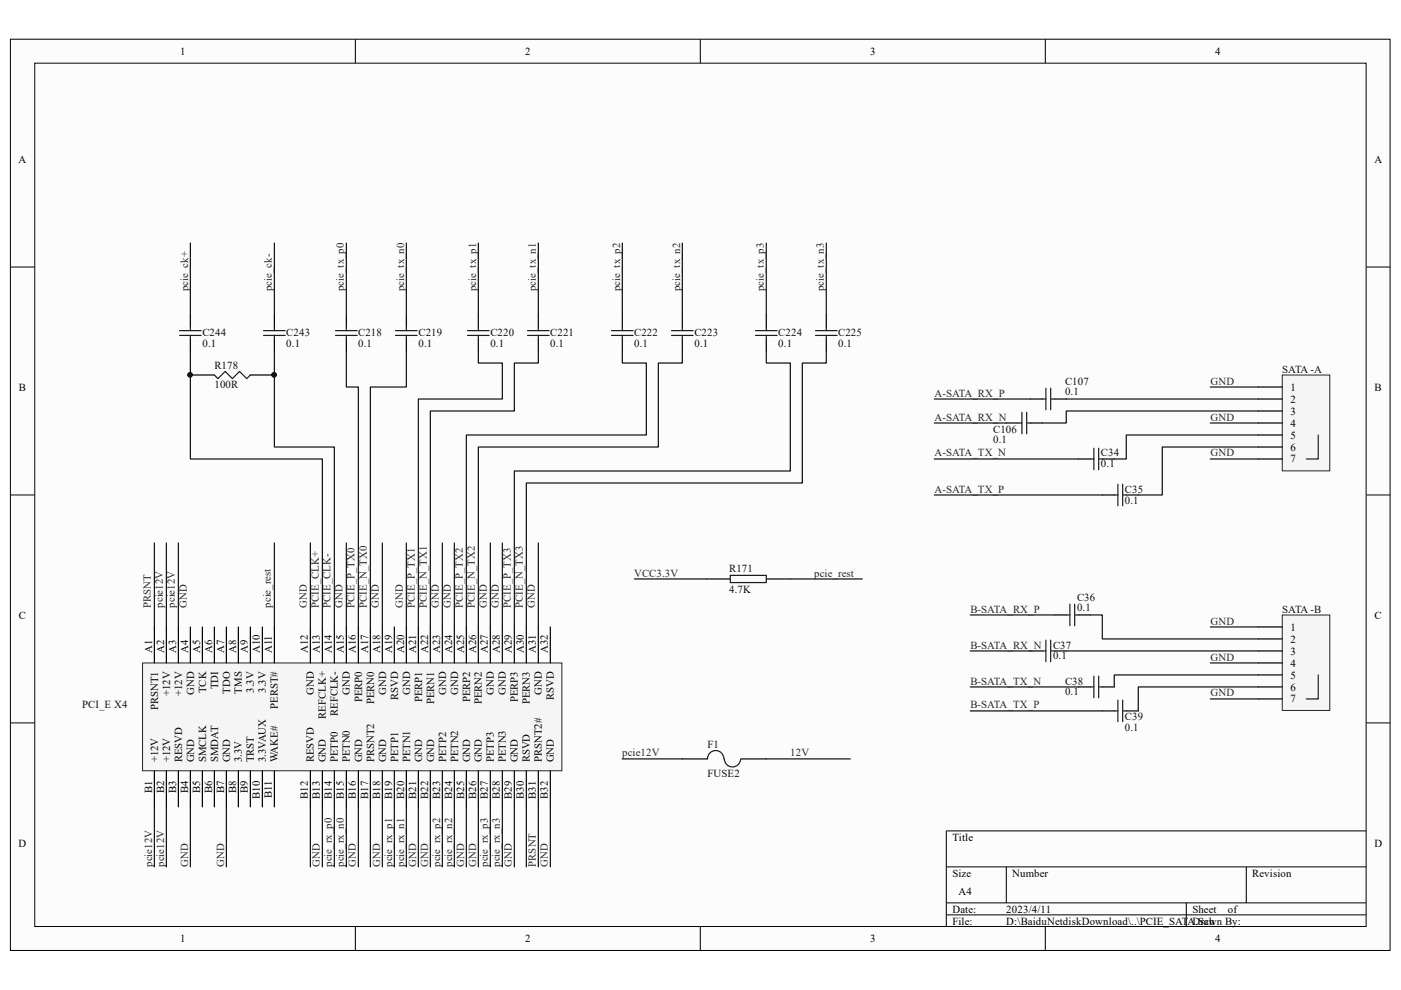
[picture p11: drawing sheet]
<svg xmlns="http://www.w3.org/2000/svg" width="297mm" height="210mm" viewBox="0 0 297 210" stroke-linecap="round" stroke-linejoin="round" font-family="sans-serif">
<path d="M2.3 8.4h292.4v193.1h-292.4z" fill="#fcfcfc"/>
<path d="M2.2 8.3h292.5v193.2h-292.5z" fill="none" stroke="#000" stroke-width=".21"/>
<path d="M7.5 13.5h282.1v182.9h-282.1z" fill="#fcfcfc"/>
<g fill="none" stroke="#000" stroke-width=".21">
<path d="M7.4 13.4h282.2v183h-282.2zM75.3 8.3v5.1M148.5 8.3v5.1M221.6 8.3v5.1M2.2 56.6h5.1M289.7 56.6h5.1M2.2 104.9h5.1M289.7 104.9h5.1M2.2 153.3h5.1M289.7 153.3h5.1M289.7 176.2h-89.1v20.3M75.3 196.5v5.1"/>
<path d="M148.5 196.5v5.1M200.6 183.8h89.1M200.6 191.4h89.1M200.6 194h89.1M213.4 183.8v7.6M221.6 196.5v5.1M251.5 191.4v5.1M264.2 183.8v7.6"/>
</g>
<path d="M30.3 140.6h88.8v22.8h-88.8z" fill="#f5f5f5"/>
<path d="M30.2 140.6h88.9v22.8h-88.9z" fill="none" stroke="#262626" stroke-width=".21"/>
<g fill="none" stroke="#000" stroke-width=".25">
<path d="M40.4 66.8v2.5M40.4 71.9v2.5M40.4 79.5h5.1M53.1 79.5h5.1M58.2 66.8v2.5M58.2 71.9v2.5M73.4 66.8v2.5M73.4 71.9v2.5M86.2 66.8v2.5M86.2 71.9v2.5M101.4 66.8v2.5M101.4 71.9v2.5"/>
<path d="M114.1 66.8v2.5M114.1 71.9v2.5M131.9 66.8v2.5M131.9 71.9v2.5M144.7 66.8v2.5M144.7 71.9v2.5M162.5 66.8v2.5M162.5 71.9v2.5M175.2 66.8v2.5M175.2 71.9v2.5M32.7 132.9v7.7M35.3 132.9v7.7"/>
<path d="M37.8 132.9v7.7M40.4 132.9v7.7M42.9 132.9v7.7M45.5 132.9v7.7M48 132.9v7.7M50.5 132.9v7.7M53.1 132.9v7.7M55.6 132.9v7.7M58.2 132.9v7.7M65.8 132.9v7.7M68.3 132.9v7.7M70.9 132.9v7.7"/>
<path d="M73.4 132.9v7.7M76 132.9v7.7M78.5 132.9v7.7M81.1 132.9v7.7M83.6 132.9v7.7M86.2 132.9v7.7M88.7 132.9v7.7M91.2 132.9v7.7M93.8 132.9v7.7M96.3 132.9v7.7M98.9 132.9v7.7M101.4 132.9v7.7"/>
<path d="M104 132.9v7.7M106.5 132.9v7.7M109.1 132.9v7.7M111.6 132.9v7.7M114.1 132.9v7.7M116.7 132.9v7.7M149.8 122.8h5M162.5 122.8h5.1M32.7 163.5v7.6M35.3 163.5v7.6M37.8 163.5v7.6M40.4 163.5v7.6"/>
<path d="M42.9 163.5v7.6M45.5 163.5v7.6M48 163.5v7.6M50.5 163.5v7.6M53.1 163.5v7.6M55.6 163.5v7.6M58.2 163.5v7.6M65.8 163.5v7.6M68.3 163.5v7.6M70.9 163.5v7.6M73.4 163.5v7.6M76 163.5v7.6"/>
<path d="M78.5 163.5v7.6M81.1 163.5v7.6M83.6 163.5v7.6M86.2 163.5v7.6M88.7 163.5v7.6M91.2 163.5v7.6M93.8 163.5v7.6M96.3 163.5v7.6M98.9 163.5v7.6M101.4 163.5v7.6M104 163.5v7.6M106.5 163.5v7.6"/>
<path d="M109.1 163.5v7.6M111.6 163.5v7.6M114.1 163.5v7.6M116.7 163.5v7.6M144.7 160.9h5.3M157.1 160.9h5.4"/>
</g>
<g fill="none" stroke="#1c1c1c" stroke-width=".25">
<path d="M38.1 71.1h4.6M38.1 70.1h4.6M40.4 69.3v.8M40.4 71.1v.8M45.5 79.5l.7 .8 1.5-1.6 1.6 1.6 1.5-1.6 1.5 1.6 .8-.8M55.9 71.1h4.6M55.9 70.1h4.6M58.2 69.3v.8M58.2 71.1v.8M71.1 71.1h4.6M71.1 70.1h4.6M73.4 69.3v.8"/>
<path d="M73.4 71.1v.8M83.9 71.1h4.5M83.9 70.1h4.5M86.2 69.3v.8M86.2 71.1v.8M99.1 71.1h4.6M99.1 70.1h4.6M101.4 69.3v.8M101.4 71.1v.8M111.8 71.1h4.6M111.8 70.1h4.6M114.1 69.3v.8"/>
<path d="M114.1 71.1v.8M129.7 71.1h4.5M129.7 70.1h4.5M131.9 69.3v.8M131.9 71.1v.8M142.4 71.1h4.6M142.4 70.1h4.6M144.7 69.3v.8M144.7 71.1v.8M160.2 71.1h4.6M160.2 70.1h4.6M162.5 69.3v.8"/>
<path d="M162.5 71.1v.8M172.9 71.1h4.6M172.9 70.1h4.6M175.2 69.3v.8M175.2 71.1v.8M154.8 122h7.7v1.5h-7.7zM150 160.9a1.73 1.73 0 0 1 1.8-1.8 1.73 1.73 0 0 1 1.7 1.8M153.6 160.9a1.73 1.73 0 0 0 1.7 1.7 1.73 1.73 0 0 0 1.7-1.6"/>
</g>
<g fill="#0e0e0e" stroke="#0e0e0e" stroke-width=".21">
<circle cx="58.1" cy="79.5" r=".47"/>
<circle cx="40.3" cy="79.5" r=".47"/>
</g>
<g fill="none" stroke="#0e0e0e" stroke-width=".25">
<path d="M40.4 51.5v15.3M58.2 51.5v15.3M73.4 51.5v15.3M86.2 51.5v15.3M101.4 51.5v15.3M114.1 51.5v15.3M131.9 51.5v15.3M144.7 51.5v15.3M162.5 51.5v15.3M175.2 51.5v15.3M32.7 115.1v17.8M35.3 115.1v17.8"/>
<path d="M37.8 115.1v17.8M58.2 115.1v17.8M65.8 115.1v17.8M73.4 115.1v17.8M81.1 115.1v17.8M86.2 115.1v17.8M93.8 115.1v17.8M96.3 115.1v17.8M104 115.1v17.8M106.5 115.1v17.8M114.1 115.1v17.8M134.5 122.8h15.3"/>
<path d="M167.6 122.8h15.2M32.7 171.1v12.7M35.3 171.1v12.7M40.4 171.1v12.7M48 171.1v12.7M65.8 171.1v12.7M68.3 171.1v12.7M70.9 171.1v12.7M73.4 171.1v12.7M76 171.1v12.7M78.5 171.1v12.7M81.1 171.1v12.7"/>
<path d="M83.6 171.1v12.7M86.2 171.1v12.7M88.7 171.1v12.7M91.2 171.1v12.7M93.8 171.1v12.7M96.3 171.1v12.7M98.9 171.1v12.7M101.4 171.1v12.7M104 171.1v12.7M106.5 171.1v12.7M109.1 171.1v12.7M111.6 171.1v12.7"/>
<path d="M114.1 171.1v12.7M116.7 171.1v12.7M131.9 160.9h12.8M162.5 160.9h17.8"/>
</g>
<path d="M271.9 79.6h10v20.2h-10z" fill="#f5f5f5"/>
<path d="M271.9 79.5h10v20.3h-10z" fill="none" stroke="#262626" stroke-width=".21"/>
<path d="M266.8 82.1h5.1M266.8 84.6h5.1M266.8 87.1h5.1M266.8 89.7h5.1M266.8 92.2h5.1M266.8 94.8h5.1M266.8 97.3h5.1" fill="none" stroke="#000" stroke-width=".25"/>
<path d="M279.5 92.2v5.1h-2.6" fill="none" stroke="#1c1c1c" stroke-width=".25"/>
<path d="M271.9 130.5h10v20.1h-10z" fill="#f5f5f5"/>
<path d="M271.9 130.4h10v20.2h-10z" fill="none" stroke="#262626" stroke-width=".21"/>
<g fill="none" stroke="#000" stroke-width=".25">
<path d="M213.4 89.7h2.5M218.4 84.6h2.6M218.4 89.7h2.6M223.5 84.6h2.6M228.6 97.3h2.6M233.7 97.3h2.5M233.7 104.9h2.5M238.8 104.9h2.5M218.4 138h2.6M223.5 138h2.6M223.5 130.4h2.6M228.6 130.4h2.6"/>
<path d="M266.8 132.9h5.1M266.8 135.5h5.1M266.8 138h5.1M228.6 145.6h2.6M233.7 145.6h2.5M233.7 150.7h2.5M238.8 150.7h2.5M266.8 140.6h5.1M266.8 143.1h5.1M266.8 145.6h5.1M266.8 148.2h5.1"/>
</g>
<g fill="none" stroke="#1c1c1c" stroke-width=".25">
<path d="M215.9 89.7h.8M216.7 87.4v4.6M217.7 89.7h.7M217.7 87.4v4.6M221 84.6h.7M221.7 82.3v4.6M222.8 84.6h.7M222.8 82.3v4.6M231.2 97.3h.7M231.9 95v4.6M232.9 97.3h.8M232.9 95v4.6"/>
<path d="M236.2 104.9h.8M237 102.7v4.5M238 104.9h.8M238 102.7v4.5M221 138h.7M221.7 135.7v4.6M222.8 135.7v4.6M222.8 138h.7M226.1 130.4h.7M226.8 128.1v4.6M227.9 130.4h.7M227.9 128.1v4.6"/>
<path d="M231.2 145.6h.7M231.9 143.4v4.5M232.9 143.4v4.5M232.9 145.6h.8M236.2 150.7h.8M237 148.4v4.6M238 148.4v4.6M238 150.7h.8M279.5 143.1v5.1h-2.6"/>
</g>
<g fill="none" stroke="#0e0e0e" stroke-width=".25">
<path d="M40.4 74.4v22.9h27.9v35.6M58.2 74.4v20.4h12.7v38.1M73.4 74.4v7.7h2.6v50.8M86.2 74.4v7.7h-7.7v50.8M101.4 74.4v2.6h5.1v7.6h-17.8v48.3M114.1 74.4v2.6h-5v10.1h-17.9v45.8M131.9 74.4v2.6h5.1v15.2h-38.1v40.7M144.7 74.4v2.6h-5.1v17.8h-38.2v38.1M162.5 74.4v2.6h5.1v22.9h-58.5v33M175.2 74.4v2.6h-5.1v25.4h-58.5v30.5M198.1 89.7h15.3M198.1 97.3h30.5"/>
<path d="M198.1 84.6h20.3M226.1 84.6h40.7M256.6 82.1h10.2M256.6 89.7h10.2M256.6 97.3h10.2M266.8 87.1h-40.7v2.6h-5.1M266.8 92.2h-28v5.1h-2.6M266.8 94.8h-20.4v10.1h-5.1M198.1 104.9h35.6M205.7 138h12.7M205.7 130.4h17.8M226.1 138h40.7"/>
<path d="M231.2 130.4h2.5v5.1h33.1M256.6 132.9h10.2M205.7 145.6h22.9M205.7 150.7h28M256.6 140.6h10.2M256.6 148.2h10.2M266.8 145.6h-25.5v5.1M266.8 143.1h-30.6v2.5"/>
</g>
<g font-size="2.3">
<text x="38.2" y="11.6">1</text>
<text x="111.3" y="11.6">2</text>
<text x="184.5" y="11.6">3</text>
<text x="257.6" y="11.6">4</text>
<text x="3.9" y="34.5">A</text>
<text x="291.4" y="34.5">A</text>
<text x="4" y="82.8">B</text>
<text x="273.6" y="82.8">1</text>
<text x="291.4" y="82.8">B</text>
<text x="273.6" y="85.4">2</text>
<text x="273.6" y="87.9">3</text>
<text x="273.6" y="90.4">4</text>
<text x="273.6" y="93">5</text>
<text x="273.6" y="95.5">6</text>
<text x="273.6" y="98.1">7</text>
<text x="4" y="131.2">C</text>
<text x="291.4" y="131.2">C</text>
<text x="273.6" y="133.7">1</text>
<text x="273.6" y="136.2">2</text>
<text x="32.3" y="138.5" transform="rotate(-90 32.3 138.5)">A1</text>
<text x="34.8" y="138.5" transform="rotate(-90 34.8 138.5)">A2</text>
<text x="37.3" y="138.5" transform="rotate(-90 37.3 138.5)">A3</text>
<text x="39.9" y="138.5" transform="rotate(-90 39.9 138.5)">A4</text>
<text x="42.4" y="138.5" transform="rotate(-90 42.4 138.5)">A5</text>
<text x="45" y="138.5" transform="rotate(-90 45 138.5)">A6</text>
<text x="47.5" y="138.5" transform="rotate(-90 47.5 138.5)">A7</text>
<text x="50" y="138.5" transform="rotate(-90 50 138.5)">A8</text>
<text x="52.6" y="138.5" transform="rotate(-90 52.6 138.5)">A9</text>
<text x="55.1" y="138.5" transform="rotate(-90 55.1 138.5)">A10</text>
<text x="57.7" y="138.5" transform="rotate(-90 57.7 138.5)">A11</text>
<text x="65.3" y="138.5" transform="rotate(-90 65.3 138.5)">A12</text>
<text x="67.8" y="138.5" transform="rotate(-90 67.8 138.5)">A13</text>
<text x="70.4" y="138.5" transform="rotate(-90 70.4 138.5)">A14</text>
<text x="72.9" y="138.5" transform="rotate(-90 72.9 138.5)">A15</text>
<text x="75.4" y="138.5" transform="rotate(-90 75.4 138.5)">A16</text>
<text x="78.1" y="138.5" transform="rotate(-90 78.1 138.5)">A17</text>
<text x="80.6" y="138.5" transform="rotate(-90 80.6 138.5)">A18</text>
<text x="83.1" y="138.5" transform="rotate(-90 83.1 138.5)">A19</text>
<text x="85.7" y="138.5" transform="rotate(-90 85.7 138.5)">A20</text>
<text x="88.2" y="138.5" transform="rotate(-90 88.2 138.5)">A21</text>
<text x="90.8" y="138.5" transform="rotate(-90 90.8 138.5)">A22</text>
<text x="93.3" y="138.5" transform="rotate(-90 93.3 138.5)">A23</text>
<text x="95.8" y="138.5" transform="rotate(-90 95.8 138.5)">A24</text>
<text x="98.4" y="138.5" transform="rotate(-90 98.4 138.5)">A25</text>
<text x="100.9" y="138.5" transform="rotate(-90 100.9 138.5)">A26</text>
<text x="103.5" y="138.5" transform="rotate(-90 103.5 138.5)">A27</text>
<text x="106" y="138.5" transform="rotate(-90 106 138.5)">A28</text>
<text x="108.5" y="138.5" transform="rotate(-90 108.5 138.5)">A29</text>
<text x="111.1" y="138.5" transform="rotate(-90 111.1 138.5)">A30</text>
<text x="113.6" y="138.5" transform="rotate(-90 113.6 138.5)">A31</text>
<text x="116.2" y="138.5" transform="rotate(-90 116.2 138.5)">A32</text>
<text x="273.6" y="138.8">3</text>
<text x="273.6" y="141.3">4</text>
<text x="273.6" y="143.9">5</text>
<text x="36.1" y="147.6" transform="rotate(-90 36.1 147.6)">+12V</text>
<text x="38.6" y="147.6" transform="rotate(-90 38.6 147.6)">+12V</text>
<text x="41.1" y="147.3" transform="rotate(-90 41.1 147.3)">GND</text>
<text x="43.7" y="146.9" transform="rotate(-90 43.7 146.9)">TCK</text>
<text x="46.2" y="146.1" transform="rotate(-90 46.2 146.1)">TDI</text>
<text x="48.8" y="147.1" transform="rotate(-90 48.8 147.1)">TDO</text>
<text x="51.3" y="147.1" transform="rotate(-90 51.3 147.1)">TMS</text>
<text x="53.8" y="146.9" transform="rotate(-90 53.8 146.9)">3.3V</text>
<text x="56.4" y="146.9" transform="rotate(-90 56.4 146.9)">3.3V</text>
<text x="66.5" y="147.3" transform="rotate(-90 66.5 147.3)">GND</text>
<text x="74.2" y="147.3" transform="rotate(-90 74.2 147.3)">GND</text>
<text x="76.8" y="148.9" transform="rotate(-90 76.8 148.9)">PERP0</text>
<text x="79.3" y="149.4" transform="rotate(-90 79.3 149.4)">PERN0</text>
<text x="81.9" y="147.3" transform="rotate(-90 81.9 147.3)">GND</text>
<text x="84.4" y="148.4" transform="rotate(-90 84.4 148.4)">RSVD</text>
<text x="87" y="147.3" transform="rotate(-90 87 147.3)">GND</text>
<text x="89.5" y="148.9" transform="rotate(-90 89.5 148.9)">PERP1</text>
<text x="92" y="149.4" transform="rotate(-90 92 149.4)">PERN1</text>
<text x="94.6" y="147.3" transform="rotate(-90 94.6 147.3)">GND</text>
<text x="97.1" y="147.3" transform="rotate(-90 97.1 147.3)">GND</text>
<text x="99.7" y="148.9" transform="rotate(-90 99.7 148.9)">PERP2</text>
<text x="102.2" y="149.4" transform="rotate(-90 102.2 149.4)">PERN2</text>
<text x="104.7" y="147.3" transform="rotate(-90 104.7 147.3)">GND</text>
<text x="107.3" y="147.3" transform="rotate(-90 107.3 147.3)">GND</text>
<text x="109.8" y="148.9" transform="rotate(-90 109.8 148.9)">PERP3</text>
<text x="112.4" y="149.4" transform="rotate(-90 112.4 149.4)">PERN3</text>
<text x="114.9" y="147.3" transform="rotate(-90 114.9 147.3)">GND</text>
<text x="117.4" y="148.4" transform="rotate(-90 117.4 148.4)">RSVD</text>
<text x="273.6" y="146.4">6</text>
<text x="273.6" y="148.9">7</text>
<text x="33.5" y="150.6" transform="rotate(-90 33.5 150.6)">PRSNT1</text>
<text x="58.9" y="150.4" transform="rotate(-90 58.9 150.4)">PERST#</text>
<text x="69.1" y="152.4" transform="rotate(-90 69.1 152.4)">REFCLK+</text>
<text x="71.6" y="151.9" transform="rotate(-90 71.6 151.9)">REFCLK-</text>
<text x="33.5" y="161.6" transform="rotate(-90 33.5 161.6)">+12V</text>
<text x="36.1" y="161.6" transform="rotate(-90 36.1 161.6)">+12V</text>
<text x="38.6" y="161.6" transform="rotate(-90 38.6 161.6)">RESVD</text>
<text x="41.1" y="161.6" transform="rotate(-90 41.1 161.6)">GND</text>
<text x="43.7" y="161.6" transform="rotate(-90 43.7 161.6)">SMCLK</text>
<text x="46.2" y="161.6" transform="rotate(-90 46.2 161.6)">SMDAT</text>
<text x="48.8" y="161.6" transform="rotate(-90 48.8 161.6)">GND</text>
<text x="51.3" y="161.6" transform="rotate(-90 51.3 161.6)">3.3V</text>
<text x="53.8" y="161.6" transform="rotate(-90 53.8 161.6)">TRST</text>
<text x="56.4" y="161.6" transform="rotate(-90 56.4 161.6)">3.3VAUX</text>
<text x="58.9" y="161.6" transform="rotate(-90 58.9 161.6)">WAKE#</text>
<text x="66.5" y="161.6" transform="rotate(-90 66.5 161.6)">RESVD</text>
<text x="69.1" y="161.6" transform="rotate(-90 69.1 161.6)">GND</text>
<text x="71.6" y="161.6" transform="rotate(-90 71.6 161.6)">PETP0</text>
<text x="74.2" y="161.6" transform="rotate(-90 74.2 161.6)">PETN0</text>
<text x="76.8" y="161.6" transform="rotate(-90 76.8 161.6)">GND</text>
<text x="79.3" y="161.6" transform="rotate(-90 79.3 161.6)">PRSNT2</text>
<text x="81.9" y="161.6" transform="rotate(-90 81.9 161.6)">GND</text>
<text x="84.4" y="161.6" transform="rotate(-90 84.4 161.6)">PETP1</text>
<text x="87" y="161.6" transform="rotate(-90 87 161.6)">PETN1</text>
<text x="89.5" y="161.6" transform="rotate(-90 89.5 161.6)">GND</text>
<text x="92" y="161.6" transform="rotate(-90 92 161.6)">GND</text>
<text x="94.6" y="161.6" transform="rotate(-90 94.6 161.6)">PETP2</text>
<text x="97.1" y="161.6" transform="rotate(-90 97.1 161.6)">PETN2</text>
<text x="99.7" y="161.6" transform="rotate(-90 99.7 161.6)">GND</text>
<text x="102.2" y="161.6" transform="rotate(-90 102.2 161.6)">GND</text>
<text x="104.7" y="161.6" transform="rotate(-90 104.7 161.6)">PETP3</text>
<text x="107.3" y="161.6" transform="rotate(-90 107.3 161.6)">PETN3</text>
<text x="109.8" y="161.6" transform="rotate(-90 109.8 161.6)">GND</text>
<text x="112.4" y="161.6" transform="rotate(-90 112.4 161.6)">RSVD</text>
<text x="114.9" y="161.6" transform="rotate(-90 114.9 161.6)">PRSNT2#</text>
<text x="117.4" y="161.6" transform="rotate(-90 117.4 161.6)">GND</text>
<text x="32.3" y="168.2" transform="rotate(-90 32.3 168.2)">B1</text>
<text x="34.8" y="168.2" transform="rotate(-90 34.8 168.2)">B2</text>
<text x="37.3" y="168.2" transform="rotate(-90 37.3 168.2)">B3</text>
<text x="39.9" y="168.2" transform="rotate(-90 39.9 168.2)">B4</text>
<text x="42.4" y="168.2" transform="rotate(-90 42.4 168.2)">B5</text>
<text x="45" y="168.2" transform="rotate(-90 45 168.2)">B6</text>
<text x="47.5" y="168.2" transform="rotate(-90 47.5 168.2)">B7</text>
<text x="50" y="168.2" transform="rotate(-90 50 168.2)">B8</text>
<text x="52.6" y="168.2" transform="rotate(-90 52.6 168.2)">B9</text>
<text x="55.1" y="169.3" transform="rotate(-90 55.1 169.3)">B10</text>
<text x="57.7" y="169.3" transform="rotate(-90 57.7 169.3)">B11</text>
<text x="65.3" y="169.3" transform="rotate(-90 65.3 169.3)">B12</text>
<text x="67.8" y="169.3" transform="rotate(-90 67.8 169.3)">B13</text>
<text x="70.4" y="169.3" transform="rotate(-90 70.4 169.3)">B14</text>
<text x="72.9" y="169.3" transform="rotate(-90 72.9 169.3)">B15</text>
<text x="75.4" y="169.3" transform="rotate(-90 75.4 169.3)">B16</text>
<text x="78.1" y="169.3" transform="rotate(-90 78.1 169.3)">B17</text>
<text x="80.6" y="169.3" transform="rotate(-90 80.6 169.3)">B18</text>
<text x="83.1" y="169.3" transform="rotate(-90 83.1 169.3)">B19</text>
<text x="85.7" y="169.3" transform="rotate(-90 85.7 169.3)">B20</text>
<text x="88.2" y="169.3" transform="rotate(-90 88.2 169.3)">B21</text>
<text x="90.8" y="169.3" transform="rotate(-90 90.8 169.3)">B22</text>
<text x="93.3" y="169.3" transform="rotate(-90 93.3 169.3)">B23</text>
<text x="95.8" y="169.3" transform="rotate(-90 95.8 169.3)">B24</text>
<text x="98.4" y="169.3" transform="rotate(-90 98.4 169.3)">B25</text>
<text x="100.9" y="169.3" transform="rotate(-90 100.9 169.3)">B26</text>
<text x="103.5" y="169.3" transform="rotate(-90 103.5 169.3)">B27</text>
<text x="106" y="169.3" transform="rotate(-90 106 169.3)">B28</text>
<text x="108.5" y="169.3" transform="rotate(-90 108.5 169.3)">B29</text>
<text x="111.1" y="169.3" transform="rotate(-90 111.1 169.3)">B30</text>
<text x="113.6" y="169.3" transform="rotate(-90 113.6 169.3)">B31</text>
<text x="116.2" y="169.3" transform="rotate(-90 116.2 169.3)">B32</text>
<text x="3.9" y="179.5">D</text>
<text x="201.9" y="178.2">Title</text>
<text x="291.4" y="179.5">D</text>
<text x="201.9" y="185.9">Size</text>
<text x="214.6" y="185.9">Number</text>
<text x="265.5" y="185.9">Revision</text>
<text x="203.2" y="189.7">A4</text>
<text x="201.9" y="193.5">Date:</text>
<text x="201.9" y="196">File:</text>
<text x="213.4" y="193.5">2023/4/11</text>
<text x="213.4" y="196">D:\BaiduNetdiskDownload\..\PCIE_SATA.Sch</text>
<text x="252.8" y="193.5">Sheet</text>
<text x="252.8" y="196">Drawn By:</text>
<text x="260.3" y="193.5">of</text>
<text x="38.2" y="199.8">1</text>
<text x="111.3" y="199.8">2</text>
<text x="184.5" y="199.8">3</text>
<text x="257.6" y="199.8">4</text>
</g>
<g font-size="2.3" fill="#262626">
<text x="39.9" y="61.7" transform="rotate(-90 39.9 61.7)">pcie_ck+</text>
<text x="57.7" y="61.7" transform="rotate(-90 57.7 61.7)">pcie_ck-</text>
<text x="72.9" y="61.7" transform="rotate(-90 72.9 61.7)">pcie_tx_p0</text>
<text x="85.7" y="61.7" transform="rotate(-90 85.7 61.7)">pcie_tx_n0</text>
<text x="100.9" y="61.7" transform="rotate(-90 100.9 61.7)">pcie_tx_p1</text>
<text x="113.6" y="61.7" transform="rotate(-90 113.6 61.7)">pcie_tx_n1</text>
<text x="131.5" y="61.7" transform="rotate(-90 131.5 61.7)">pcie_tx_p2</text>
<text x="144.2" y="61.7" transform="rotate(-90 144.2 61.7)">pcie_tx_n2</text>
<text x="162" y="61.7" transform="rotate(-90 162 61.7)">pcie_tx_p3</text>
<text x="174.7" y="61.7" transform="rotate(-90 174.7 61.7)">pcie_tx_n3</text>
<text x="256.6" y="81.5">GND</text>
<text x="198.1" y="84.1">A-SATA_RX_P</text>
<text x="198.1" y="89.2">A-SATA_RX_N</text>
<text x="256.6" y="89.2">GND</text>
<text x="198.1" y="96.8">A-SATA_TX_N</text>
<text x="256.6" y="96.8">GND</text>
<text x="198.1" y="104.5">A-SATA_TX_P</text>
<text x="134.5" y="122.3">VCC3.3V</text>
<text x="172.6" y="122.3">pcie_rest</text>
<text x="32" y="128.9" transform="rotate(-90 32 128.9)">PRSNT</text>
<text x="34.5" y="128.9" transform="rotate(-90 34.5 128.9)">pcie12V</text>
<text x="37.1" y="128.9" transform="rotate(-90 37.1 128.9)">pcie12V</text>
<text x="39.6" y="128.9" transform="rotate(-90 39.6 128.9)">GND</text>
<text x="57.4" y="128.9" transform="rotate(-90 57.4 128.9)">pcie_rest</text>
<text x="65" y="128.9" transform="rotate(-90 65 128.9)">GND</text>
<text x="67.6" y="128.9" transform="rotate(-90 67.6 128.9)">PCIE_CLK+</text>
<text x="70.1" y="128.9" transform="rotate(-90 70.1 128.9)">PCIE_CLK-</text>
<text x="72.6" y="128.9" transform="rotate(-90 72.6 128.9)">GND</text>
<text x="75.2" y="128.9" transform="rotate(-90 75.2 128.9)">PCIE_P_TX0</text>
<text x="77.8" y="128.9" transform="rotate(-90 77.8 128.9)">PCIE_N_TX0</text>
<text x="80.3" y="128.9" transform="rotate(-90 80.3 128.9)">GND</text>
<text x="85.4" y="128.9" transform="rotate(-90 85.4 128.9)">GND</text>
<text x="88" y="128.9" transform="rotate(-90 88 128.9)">PCIE_P_TX1</text>
<text x="90.5" y="128.9" transform="rotate(-90 90.5 128.9)">PCIE_N_TX1</text>
<text x="93" y="128.9" transform="rotate(-90 93 128.9)">GND</text>
<text x="95.6" y="128.9" transform="rotate(-90 95.6 128.9)">GND</text>
<text x="98.1" y="128.9" transform="rotate(-90 98.1 128.9)">PCIE_P_TX2</text>
<text x="100.7" y="128.9" transform="rotate(-90 100.7 128.9)">PCIE_N_TX2</text>
<text x="103.2" y="128.9" transform="rotate(-90 103.2 128.9)">GND</text>
<text x="105.7" y="128.9" transform="rotate(-90 105.7 128.9)">GND</text>
<text x="108.3" y="128.9" transform="rotate(-90 108.3 128.9)">PCIE_P_TX3</text>
<text x="110.8" y="128.9" transform="rotate(-90 110.8 128.9)">PCIE_N_TX3</text>
<text x="113.4" y="128.9" transform="rotate(-90 113.4 128.9)">GND</text>
<text x="205.7" y="129.9">B-SATA_RX_P</text>
<text x="205.7" y="137.5">B-SATA_RX_N</text>
<text x="256.6" y="132.4">GND</text>
<text x="256.6" y="140.1">GND</text>
<text x="205.7" y="145.1">B-SATA_TX_N</text>
<text x="256.6" y="147.7">GND</text>
<text x="205.7" y="150.2">B-SATA_TX_P</text>
<text x="131.9" y="160.4">pcie12V</text>
<text x="167.6" y="160.4">12V</text>
<text x="32.3" y="183.8" transform="rotate(-90 32.3 183.8)">pcie12V</text>
<text x="34.8" y="183.8" transform="rotate(-90 34.8 183.8)">pcie12V</text>
<text x="39.9" y="183.8" transform="rotate(-90 39.9 183.8)">GND</text>
<text x="47.5" y="183.8" transform="rotate(-90 47.5 183.8)">GND</text>
<text x="67.8" y="183.8" transform="rotate(-90 67.8 183.8)">GND</text>
<text x="70.4" y="183.8" transform="rotate(-90 70.4 183.8)">pcie_rx_p0</text>
<text x="72.9" y="183.8" transform="rotate(-90 72.9 183.8)">pcie_rx_n0</text>
<text x="75.4" y="183.8" transform="rotate(-90 75.4 183.8)">GND</text>
<text x="80.6" y="183.8" transform="rotate(-90 80.6 183.8)">GND</text>
<text x="83.1" y="183.8" transform="rotate(-90 83.1 183.8)">pcie_rx_p1</text>
<text x="85.7" y="183.8" transform="rotate(-90 85.7 183.8)">pcie_rx_n1</text>
<text x="88.2" y="183.8" transform="rotate(-90 88.2 183.8)">GND</text>
<text x="90.8" y="183.8" transform="rotate(-90 90.8 183.8)">GND</text>
<text x="93.3" y="183.8" transform="rotate(-90 93.3 183.8)">pcie_rx_p2</text>
<text x="95.8" y="183.8" transform="rotate(-90 95.8 183.8)">pcie_rx_n2</text>
<text x="98.4" y="183.8" transform="rotate(-90 98.4 183.8)">GND</text>
<text x="100.9" y="183.8" transform="rotate(-90 100.9 183.8)">GND</text>
<text x="103.5" y="183.8" transform="rotate(-90 103.5 183.8)">pcie_rx_p3</text>
<text x="106" y="183.8" transform="rotate(-90 106 183.8)">pcie_rx_n3</text>
<text x="108.5" y="183.8" transform="rotate(-90 108.5 183.8)">GND</text>
<text x="113.6" y="183.8" transform="rotate(-90 113.6 183.8)">PRSNT</text>
<text x="116.2" y="183.8" transform="rotate(-90 116.2 183.8)">GND</text>
</g>
<g font-size="2.3" fill="#0e0e0e">
<text x="42.9" y="71.1">C244</text>
<text x="60.7" y="71.1">C243</text>
<text x="75.9" y="71.1">C218</text>
<text x="88.7" y="71.1">C219</text>
<text x="104" y="71.1">C220</text>
<text x="116.7" y="71.1">C221</text>
<text x="134.5" y="71.1">C222</text>
<text x="147.2" y="71.1">C223</text>
<text x="165" y="71.1">C224</text>
<text x="177.7" y="71.1">C225</text>
<text x="42.9" y="73.7">0.1</text>
<text x="60.7" y="73.7">0.1</text>
<text x="75.9" y="73.7">0.1</text>
<text x="88.7" y="73.7">0.1</text>
<text x="104" y="73.7">0.1</text>
<text x="116.7" y="73.7">0.1</text>
<text x="134.5" y="73.7">0.1</text>
<text x="147.2" y="73.7">0.1</text>
<text x="165" y="73.7">0.1</text>
<text x="177.7" y="73.7">0.1</text>
<text x="45.5" y="78.2">R178</text>
<text x="45.5" y="82.3">100R</text>
<text x="225.8" y="81.5">C107</text>
<text x="225.8" y="83.8">0.1</text>
<text x="271.9" y="79">SATA -A</text>
<text x="210.6" y="91.7">C106</text>
<text x="210.6" y="94">0.1</text>
<text x="233.4" y="96.8">C34</text>
<text x="233.4" y="99.1">0.1</text>
<text x="238.5" y="104.5">C35</text>
<text x="238.5" y="106.8">0.1</text>
<text x="154.6" y="121.3">R171</text>
<text x="154.6" y="125.8">4.7K</text>
<text x="228.3" y="127.4">C36</text>
<text x="228.3" y="129.6">0.1</text>
<text x="271.9" y="129.9">SATA -B</text>
<text x="223.3" y="137.5">C37</text>
<text x="223.3" y="139.8">0.1</text>
<text x="225.8" y="145.1">C38</text>
<text x="225.8" y="147.4">0.1</text>
<text x="17.4" y="150.2">PCI_E X4</text>
<text x="238.5" y="152.8">C39</text>
<text x="238.5" y="155">0.1</text>
<text x="150" y="158.6">F1</text>
<text x="150" y="164.8">FUSE2</text>
</g>
</svg>
